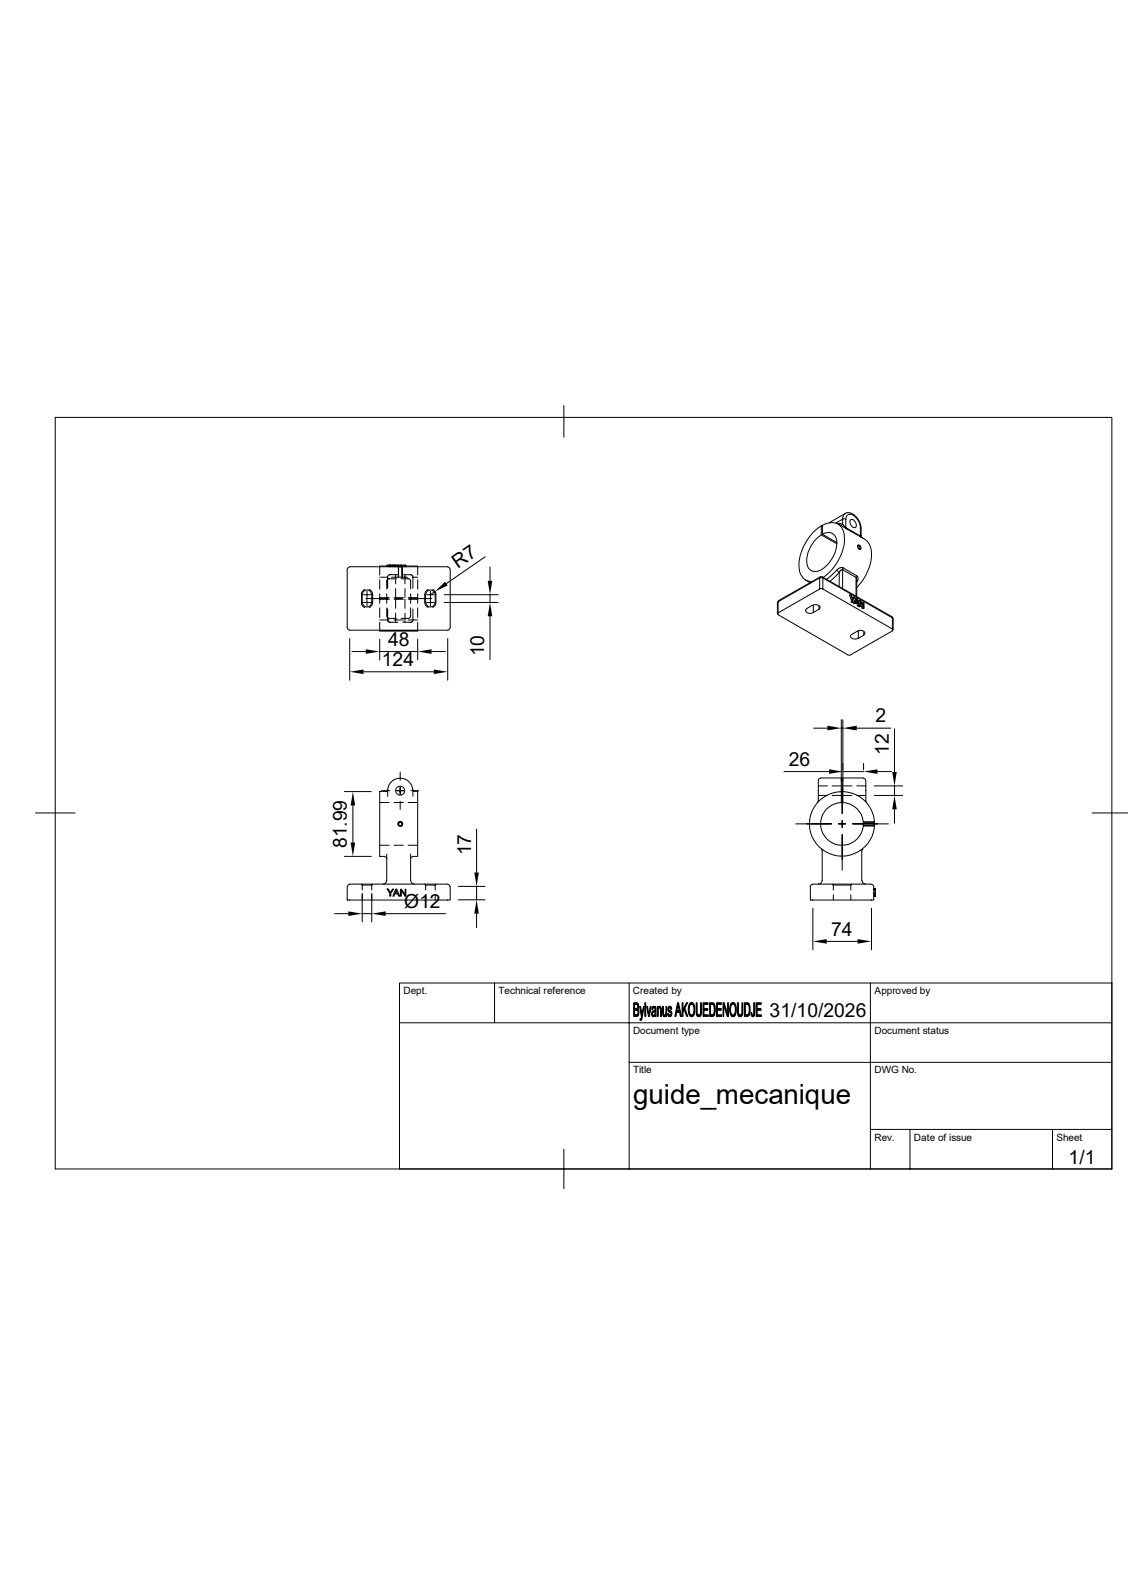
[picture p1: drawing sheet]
<svg xmlns="http://www.w3.org/2000/svg" width="210mm" height="297mm" viewBox="0 0 210 297" stroke-linecap="round" stroke-linejoin="round" font-family="sans-serif">
<g fill="none" stroke="#000" stroke-width=".19">
<path d="M10.3 77.7h196.7v140h-196.7zM105 75.5v5.9M152.9 97.9v1.7l2.9 1.7M152.9 97.9l.2 .1M152.9 97.9a9.1 9.1 0 0 0-4.1 8.1 2.38 2.38 0 0 0 2.3 2.3M153.1 97.8v1.7l2.7 1.5M153.1 97.8a2.5 2.5 0 0 1 3.8 .8 7.1 7.1 0 0 1-1.2 6.3l-.8 1.2-1.6 1.4M153.1 99.5a1.68 1.68 0 0 1 2-.1 1.68 1.68 0 0 1 .7 1.8 5.9 5.9 0 0 1-3.7 5.2 1.62 1.62 0 0 1-1.9-1.9 6.1 6.1 0 0 1 2.7-4.9M154.4 97.3h.1M154.6 97.3l-.2 .1M154.7 97.2l-.2 .1M155.7 97.4l1.2-.7v.9l.6 .7"/>
<path d="M155.9 97.5l.9 .1-.3 .2M156 97.5l4.6 2.7M156.9 96.7h.6v1.6M157.4 95.6l.3-.1h.6l.6 .3 .7 .6 .4 .7 .3 .9v1.8M157.4 95.6l-2.8 1.6M157.4 95.6l-.4 .5-.1 .6M157.5 96.7a.9 .9 0 0 1 .6-.9 .9 .9 0 0 1 1 .3l.8 1 .3 1.2M157.5 98.3l2.7 1.5M157.5 98.3l.1 .1M158.3 96.9a.81 .81 0 0 1 1.1 .8v.4a.81 .81 0 0 1-1.2-.8zM160.2 98.3l.1 .1M160.2 98.3v1.5"/>
<path d="M160.2 99.8l.1 .2M160.3 99.8h-.1M160.3 99.8l.3 .4M64.6 106v10.9M64.7 116.9l.1 .3 .3 .1h18.3l.3-.1 .1-.3M65.1 105.6l-.3 .1-.1 .3M65.1 105.5h18.3M65.1 118.9v7.8M67.4 110.7v1.5M67.5 112.2a.85 .85 0 0 0 .8 .8 .85 .85 0 0 0 .9-.8M67.5 110.7a.85 .85 0 0 1 .8-.8 .85 .85 0 0 1 .9 .8M67.7 112.2h1.3"/>
<path d="M67.7 110.7h1.3M67.9 109.8l-.5 .4-.1 .3v1.9l.3 .5 .3 .2M68.1 111.5h4.2M68.3 110.1v1.3M68.3 111.5v1.4M68.7 109.8l.5 .4 .2 .5-.1 1.9-.6 .5M69.2 110.7v1.5M70.7 107.5h1.3M70.7 115.4h1.8M70.7 115.9v1.6h7.1v-1.6M70.7 113.2v1.8M70.7 110.6v1.8"/>
<path d="M70.7 107.9v1.8M70.7 111.3h1.8M70.7 111.6h1.8M70.7 119v3.9M72 113.2v1.6l.2 .3h1.6M72 110.6v1.8M72.2 113.4v2.3l.2 .2h1.7M72.3 105.2v.3M72.6 105.2h.6M72.6 105.2h-.5v.3M72.6 105.2v.3M72.7 105.2v.3"/>
<path d="M72.8 105.2v.3M72.9 107.5h1.3M73.1 105.2v.3M73.2 105.2h1.2v.3M73.2 105.2v.3M73.3 105.2v.3M73.4 115.4h1.7M73.4 105.2v.3M73.4 111.3h1.7M73.4 111.6h1.7M73.5 105.2v.3M73.6 111.5h1.3"/>
<path d="M73.7 105.2v.3M73.7 107v1.7M73.7 109.6v1.7M73.7 111.6v1.7M73.7 114.2v1.7M73.8 107.8h-1.5l-.2 .1-.1 .2v1.6M73.9 105.2v.3M74 105.2v.3M74.1 105.4l.1 .1h.6M74.1 105.4h-3.4v1.7M74.1 105.4h.9M74.1 107h-1.6l-.3 .2v2.3"/>
<path d="M74.2 105.5v2M74.2 107.5h.6M74.2 105.2v2.3M74.7 107.8h1.5l.1 .1 .2 .2v1.6M74.7 105.2v.3M74.8 107.5h1.1M74.9 105.5v2M75 107h1.6l.2 .2 .1 2.3M75 105.4h2.8v1.7M75 105.4l-.2 .1v2M75.4 107v1.7M75.4 109.6v1.7"/>
<path d="M75.4 111.6v1.7M75.4 114.2v1.7M75.4 105.2v.3M75.4 105.2v.3zM75.6 105.2v.3zM75.6 105.2h-1.1v.3M76 115.4h1.8M76 111.3h1.8M76 111.6h1.8M76.2 111.5h4.1M76.5 113.2v1.6l-.2 .3h-1.6M76.5 110.6v1.8"/>
<path d="M76.8 107.5h1M76.9 113.4l-.1 2.3-.2 .2h-1.6M77.8 119v3.9M77.8 107.9v1.8M77.8 110.6v1.8M77.8 113.2v1.8M79.5 112.2h1.3M79.5 110.7h1.3M79.7 109.8l-.5 .4-.1 .5 .1 1.9 .5 .5M80.1 110.1v1.3M80.1 111.5v1.4M80.6 109.8l.4 .4 .2 .3v1.9l-.2 .4-.4 .3"/>
<path d="M81 110.2l-.9 .5M81 110.7a.87 .87 0 0 0-.9-.8 .87 .87 0 0 0-.9 .8l.1 1.5a.85 .85 0 0 0 .8 .8 .85 .85 0 0 0 .9-.8M81 110.7v1.5M82.7 112.2h10.1M82.7 110.7h10.1M83.4 105.6l.3 .1 .1 .3M83.4 118.9v7.8M83.8 106v10.9M90.3 103.7l-7.2 5M91.2 105.6v2.6M91.2 110.7v1.5M91.2 114.8v8.1"/>
<path d="M144.7 112.3v2M144.8 112.1l.2-.2-.2 .4zM144.9 114.5l13 7.5h.4l7.9-4.5M144.9 112.1l7.7-4.5v2.1l-7.7 4.4zM144.9 114.1l-.1 .2 .1 .2M150 108l.8 .5M150.2 113.4l-.2 .2a.89 .89 0 0 0 1.4 .4M151.2 112.7l-1 .6M151.3 112.8a.89 .89 0 0 1 1.4 .4l-.3 .3M151.4 112.6v1.4M152.5 112.7v.8l-1.1 .5M152.6 109.7h.6"/>
<path d="M152.7 107.4l-.1 .3h.6l-.1-.3M152.7 107.4h.4M152.7 107.4l-7.8 4.4M153.1 107.4l13 7.5M153.2 107.6l13 7.5v2l-13-7.4zM155.7 106.2l-1.8 1.7M155.7 106.2l.5 .4M156.3 106.6l-1.7 1.6M156.3 106.6v2.6M156.9 106.1h-.3l-.3 .5M156.9 106.1l2.5 1.4M156.9 106.1v3.5"/>
<path d="M157 105.7h-.7l-.5 .5M157 105.7l-.1 .4M157 105.7l2.5 1.5M158.4 110.7l-.2 .1 .3 .9 .2-.2M158.4 110.7l.4 .8 .3-.4 .1 .1-.4 .4v.5l-.1-.1v-.5zM158.5 111.7v.4M158.5 118.2a2.31 2.31 0 0 1 1.8-.8l.7 .4-.2 .4M158.6 118.2l-.3 .2a.89 .89 0 0 0 1.5 .4M158.7 112l-.2 .1M158.8 112.1l-.2 .1-.1-.1M159.1 111.1l-.4 .3M159.1 112.3l-.2 .1"/>
<path d="M159.3 112.3l-.4 .1M159.3 112.3l.3 .1 .2-.1M159.4 107.5v3.5M159.4 107.5l.1 .3v3.3M159.4 111.9v.1M159.5 107.2l-.1 .3M159.5 107.2l.2 .2 .1 .5-.3 .5M159.5 108.4h.1M159.5 111.4l-.2 .1-.4 .9M159.5 111.4l.5 1.4-.1-.1-.1-.4-.4-.2-.1 .2h-.2zM159.6 111.5l.1 .6-.3-.1zM159.6 112.4l.1 .4 .2-.1"/>
<path d="M159.7 101.8a.29 .29 0 0 1 .3 0 .29 .29 0 0 1 .1 .3l-.2 .1M159.8 101.5h.2l.3 .3a.31 .31 0 0 1-.1 .5 .31 .31 0 0 1-.4-.3zM159.8 117.4v1.5l1-.6v-.7M159.9 112.8v.1M160 112.8l-.2 .1-.1-.1M160.1 112.8l-.2 .1M160.1 111.7l-.2 .1v.6M160.1 111.7l.6 1.2v-.8l.2 .1v1l-.7-1.1v.8l-.1-.1zM160.2 112.9l-.2 .1-.1-.1M160.2 112.6l.3 .7 .2-.1M160.6 100.2l.4 .2M160.7 112.1l-.2 .1v.3"/>
<path d="M160.9 113.2l-.2 .2-.2-.1M161 100.5a3.6 3.6 0 0 1 1.2 3.8 10 10 0 0 1-2.7 5.1M166 114.9l.2 .3zM166.1 117.1l.1 .2-.1 .2M166.3 115.2v2.1M65.5 121.3h2.6M67.7 125.1h13.1M70.7 121.3h7.1M80.3 121.3h2.6M151.5 135.6h2.6M156.6 134v11.5M156.6 135.6h.3"/>
<path d="M156.9 134v11.5M159.5 135.6h6.4M166.5 135.7v8.1M6.6 151.4h7.4M64.1 159.5h5M64.1 147.4h5M65.7 150v6.9M70.7 149.4h1.8M70.7 157.4h1.8M71.1 147.2h1.5M71.6 159.5l.3 .1 .1 .3M72 159v4.9l-.3 .6-.4 .1"/>
<path d="M72.2 147l-.3 .4h-1.2v12.1h.9M73.4 149.4h1.7M73.4 157.4h1.7M73.9 147.2h1.3M74.2 153.5v-.2a.38 .38 0 0 1 .6-.1 .38 .38 0 0 1-.2 .6M74.5 143.8v1.5M74.5 146.6v1.3M74.5 149.2v1.5M76 149.4h1.8M76 157.4h1.8M76.5 159v4.9l.2 .5 .5 .2M76.5 147.2h1.5"/>
<path d="M76.8 147.2a2.33 2.33 0 0 0-2.3-2.3 2.33 2.33 0 0 0-2.3 2.3v1.1M76.9 159.5l-.3 .1-.1 .3M76.9 147l.2 .4h.7v12.1h-.9M76.9 147.2v1.1M88.7 154.4v8.1M146 143.7h8.3M148.2 153.4h6.6M152.3 149.1l-.1 .3M152.4 148.1h1.7M152.4 146.3h1.7M152.8 144.9l-.3 .1-.1 .3v3.8M152.9 158.1l.2 .3v5.5l-.2 .5-.5 .2"/>
<path d="M154.9 148.1h1.7M154.9 146.3h1.7M156.1 153.4h1.3M156.6 147.4a6 6 0 0 0-5.7 7.4 6 6 0 0 0 8.5 4.1 6 6 0 0 0 2.2-9.1 6 6 0 0 0-4.7-2.4M156.8 144.8v6.7M156.8 152.8v1.3M156.8 155.4v6.7M156.9 143.7h3.9M156.9 148.1h1.7M156.9 146.3h1.7M158.7 153.4h6.7M159.5 148.1h1.7"/>
<path d="M159.5 146.3h1.7M160.4 158.5v5.4M160.7 158.1l-.2 .4M160.7 153.8h2l.1 .1M160.7 153.1h2M160.7 144.9h-3.8v4.5a4 4 0 0 1 3.3 6 4 4 0 0 1-6.8 0 4 4 0 0 1 3.2-6v-4.5h-3.8M160.7 144.9l.3 .1 .2 .3M160.7 153.8h2M160.7 153h2M160.8 142.2v1.1M161.2 145.3v3.8l.1 .3M162.7 153.1v.7"/>
<path d="M162.8 148.1h5.3M162.8 146.3h5.3M162.8 153l-.1 .1M163.4 143.7h2.5M166.5 146.3v1.8M166.5 150.7v2.6M203.3 151.4h6.6M62.3 170.1h2.6M64.6 165.1v2.5h19.2v-2.5M65.1 164.7l-.3 .1-.1 .3M65.1 164.6h18.3M67.3 164.6l.1 .2"/>
<path d="M67.4 166.3v5.4M67.4 170.1h1.8M67.4 164.8h1.8M67.4 164.8v.9M69.2 166.3v5.4M69.2 164.8v.9M69.4 164.6l-.2 .2M71.8 170.1h11.1M72.1 165.5h.2l.4 .7 .4-.6h.2l-.5 .7v.6h-.2v-.6zM73.7 165.6h.2l.5 1.3h-.2l-.2-.4h-.5l-.1 .4h-.2zM73.7 165.7l.3 .6h-.5zM74.5 165.6h.2l.7 1v-1h.2v1.3h-.2l-.7-1.1v1.1h-.2z"/>
<path d="M79.1 164.6l.1 .2M79.2 166.6v1M81 164.8v.9M81 166.6v1M81.2 164.6l-.2 .2h-1.8v.9M83.4 164.7l.3 .1 .1 .3M85.3 167.6h5M85.3 165.1h5M88.7 165.1v2.5M88.7 170.1v2.6M151.3 164.7l-.3 .1-.1 .3v2.5h11.8v-2.5M151.3 164.6h10.9"/>
<path d="M151.3 169.1v7.8M153.9 175.3h5.8M155 164.6l.2 .2M155.2 164.8h3.2M155.2 164.8v.9M155.2 166.6v1M158.4 164.8v.9M158.4 166.6v1M158.5 164.6l-.1 .2M160.5 163.9l.2 .5 .5 .2M162.2 164.7l.3 .1 .1 .3M162.3 169.1v7.8"/>
<path d="M162.7 166.3h.3M162.7 166.9h.3zM162.7 165.6h.3zM162.7 166.5h.3zM162.7 166.3h.3zM162.7 165.8h.3M162.7 166.6h.3M162.7 165.7h.3M162.7 165.5h.3v1.4h-.3h.3M162.7 166.2h.3M163 166.9h.1M74.4 190.5h132.6"/>
<path d="M92.1 183v7.5M117.1 197.8h89.9M117.1 183v34.7M162.1 183v34.7M74.4 217.7v-34.7h132.6v34.7M105 214v7.4M162.1 210.3h44.9M169.4 210.3v7.4M196 210.3v7.4"/>
<circle cx="74.5" cy="147.2" r=".85"/>
<circle cx="74.5" cy="153.4" r=".32"/>
<circle cx="74.5" cy="153.4" r=".45"/>
</g>
<g fill="#000" stroke="#000" stroke-width=".19">
<path d="M118 186.7h.6l.2 .2-.6 .1v.8h.6l-.1 .1 .2 .2h-.7v.9h.7l-.2 .3h-.7z" fill-rule="evenodd"/>
<path d="M118.4 187h.5v.3l-.1 .5h-.6h.2a.39 .39 0 0 0 .3-.4 .39 .39 0 0 0-.3-.4z" fill-rule="evenodd"/>
<path d="M118.4 188.1h.5l.1 .2-.1 .7h-.7h.3a.47 .47 0 0 0 .3-.5 .47 .47 0 0 0-.4-.4z" fill-rule="evenodd"/>
<path d="M119.2 189.7h.3l-.1 .3h-.2z" fill-rule="evenodd"/>
<path d="M119.1 187.4h.2l.2 1.3-.1 .6z" fill-rule="evenodd"/>
<path d="M119.8 187.4h.1l-.3 2-.1 .3h-.2l.1-.2z" fill-rule="evenodd"/>
<path d="M120.1 186.7h.1v2.6h-.1z" fill-rule="evenodd"/>
<path d="M120.4 187.4h.2l.2 1.5-.1 .4z" fill-rule="evenodd"/>
<path d="M121.1 187.4h.1l-.3 1.9h-.2z" fill-rule="evenodd"/>
<path d="M121.4 187.6h.4l-.2 .1-.1 .3h-.1z" fill-rule="evenodd"/>
<path d="M121.4 188.4h.5a.4 .4 0 0 0-.4 .3 .4 .4 0 0 0 .2 .4h.3a.35 .35 0 0 1-.5 .2 .35 .35 0 0 1-.2-.5z" fill-rule="evenodd"/>
<path d="M121.5 187.5a.41 .41 0 0 1 .5 0 .41 .41 0 0 1 .1 .5l.1 1.3h-.2v-.2h-.2l.2-.3v-.5h-.5a.34 .34 0 0 0 .5-.3 .34 .34 0 0 0-.2-.4h-.4z" fill-rule="evenodd"/>
<path d="M121.7 189.1h.3z" fill-rule="evenodd"/>
<path d="M122.4 187.4h.1v.3h.2l-.1 .2v1.4h-.2z" fill-rule="evenodd"/>
<path d="M122.6 187.6l.2 .1h-.3z" fill-rule="evenodd"/>
<path d="M122.6 187.5a.34 .34 0 0 1 .4-.1 .34 .34 0 0 1 .1 .5v1.4h-.1v-1.4l-.1-.2-.3-.1z" fill-rule="evenodd"/>
<path d="M123.4 187.4h.1l.1 1.5 .1 .2h.3a.31 .31 0 0 1-.5 .2 .31 .31 0 0 1-.1-.5z" fill-rule="evenodd"/>
<path d="M123.7 189.1l.3-.1z" fill-rule="evenodd"/>
<path d="M124 187.4h.1v1.9h-.1v-.3h-.1z" fill-rule="evenodd"/>
<path d="M124.4 187.6h.3a.33 .33 0 0 0-.2 .4 .33 .33 0 0 0 .4 .3 .54 .54 0 0 1 .2 .6 .54 .54 0 0 1-.6 .3l-.1-.1h.3a.33 .33 0 0 0 .2-.4 .33 .33 0 0 0-.4-.3l-.2-.4z" fill-rule="evenodd"/>
<path d="M124.3 188.7h.2v.3l.2 .1h-.3z" fill-rule="evenodd"/>
<path d="M124.5 187.5a.37 .37 0 0 1 .4 0 .37 .37 0 0 1 .2 .4l-.2 .1-.2-.4h-.3z" fill-rule="evenodd"/>
<path d="M126.2 186.7h.1l-.3 1.5 .5 .3h-.5l-.1 .8h-.3z" fill-rule="evenodd"/>
<path d="M126.3 186.7l.6 2.6h-.2l-.2-.8-.5-.3h.4l-.2-1.1z" fill-rule="evenodd"/>
<path d="M127 186.7h.2v2.6h-.2z" fill-rule="evenodd"/>
<path d="M127.5 187.7l.6 1.6h-.3l-.4-1.3z" fill-rule="evenodd"/>
<path d="M127.8 186.7h.2l-.8 1.7v-.4z" fill-rule="evenodd"/>
<path d="M128.4 186.9h.4l-.4 .3-.1 1 .3 .8 .6 .1-.3 .2a.71 .71 0 0 1-.7-1l-.1-.6z" fill-rule="evenodd"/>
<path d="M128.5 186.8a.6 .6 0 0 1 .6 .1 .6 .6 0 0 1 .2 .6v1.3l-.1 .3h-.4a1.53 1.53 0 0 0 .3-1.9l-.3-.3h-.4z" fill-rule="evenodd"/>
<path d="M129.6 186.7h.2v1.5a.66 .66 0 0 0 .3 .8h-.4l-.1-.2z" fill-rule="evenodd"/>
<path d="M130.4 186.7h.2v2.1a.46 .46 0 0 1-.3 .5 .46 .46 0 0 1-.6-.3h.4a.59 .59 0 0 0 .3-.8z" fill-rule="evenodd"/>
<path d="M130.9 186.7h.9v.3h-.7v.8h.7v.3h-.7v.9h.8v.3h-1z" fill-rule="evenodd"/>
<path d="M132.1 186.7h.7l.2 .3h-.7v2h.7l-.2 .3h-.7z" fill-rule="evenodd"/>
<path d="M132.5 187h.5l.2 .7-.2 1.3h-.7h.2a.88 .88 0 0 0 .5-1.2v-.1a.56 .56 0 0 0-.5-.7z" fill-rule="evenodd"/>
<path d="M133.4 186.7h.9v.3h-.7v.8h.7v.3h-.7v.9h.8v.3h-1z" fill-rule="evenodd"/>
<path d="M134.6 186.7h.2l-.1 2.6h-.1z" fill-rule="evenodd"/>
<path d="M134.8 186.7l.7 2-.1 .6-.7-2z" fill-rule="evenodd"/>
<path d="M135.5 186.7h.1v2.6h-.2z" fill-rule="evenodd"/>
<path d="M136.1 186.9h.4l-.4 .4v1.3l.2 .4 .6 .1-.2 .1a.57 .57 0 0 1-.6 0 .57 .57 0 0 1-.2-.6l-.1-.9z" fill-rule="evenodd"/>
<path d="M136.2 186.8a.61 .61 0 0 1 .6 .1 .61 .61 0 0 1 .2 .6l.1 .9-.2 .5v.2h-.4l.3-.4 .1-1.1-.3-.6-.5-.1z" fill-rule="evenodd"/>
<path d="M137.3 186.7h.2v1.6a.55 .55 0 0 0 .3 .7h-.4l-.1-.2z" fill-rule="evenodd"/>
<path d="M138.1 186.7h.2v2.1a.46 .46 0 0 1-.3 .5 .46 .46 0 0 1-.6-.3h.4a.57 .57 0 0 0 .3-.8z" fill-rule="evenodd"/>
<path d="M138.6 186.7h.7l.2 .3h-.7v2h.7l-.3 .3h-.6z" fill-rule="evenodd"/>
<path d="M139.1 187h.4l.2 .5-.1 1.3-.1 .2h-.7h.3a1.02 1.02 0 0 0 .4-1.3l-.2-.6z" fill-rule="evenodd"/>
<path d="M139.8 188.6l.2-.1 .1 .5h.4a.34 .34 0 0 1-.5 .3 .34 .34 0 0 1-.2-.5z" fill-rule="evenodd"/>
<path d="M140.3 186.7h.2v1.8v.5h-.3l.1-.1z" fill-rule="evenodd"/>
<path d="M140.8 186.7h.9v.3h-.7v.8h.7v.3h-.7v.9h.8v.3h-1z" fill-rule="evenodd"/>
</g>
<g fill="#000">
<path d="M81 110.2l1.8-1.9 .6 .7zM90.8 108.2h.9l-.5 2.5zM91.2 112.2l.5 2.6h-.9zM65.1 125.1l2.6-.4v.8zM68.1 120.9l2.6 .4-2.6 .5zM77.8 121.3l2.5-.4v.9zM80.8 124.7l2.6 .4-2.6 .4zM154.1 135.1l2.5 .5-2.5 .4zM156.9 135.6l2.6-.5v.9zM65.7 147.4l.4 2.6h-.8zM65.3 156.9h.8l-.4 2.6zM154.3 143.3l2.6 .4-2.6 .4z"/>
<path d="M160.8 143.7l2.6-.4v.8zM166.5 148.1l.5 2.6h-.9zM166.1 143.8h.9l-.5 2.5zM64.9 169.7l2.5 .4-2.5 .5zM69.2 170.1l2.6-.4v.9zM88.7 167.6l.5 2.5h-.9zM88.3 162.5h.9l-.5 2.6zM151.3 175.3l2.6-.4v.8zM159.7 174.9l2.6 .4-2.6 .4z"/>
</g>
<text font-size="5.2" x="117.9" y="205.5">guide_mecanique</text>
<g font-size="3.6">
<text x="85.3" y="105.9" transform="rotate(-35 85.3 105.9)">R7</text>
<text x="71.1" y="124.1">124</text>
<text x="72.3" y="120.3">48</text>
<text x="90.1" y="122.2" transform="rotate(-90 90.1 122.2)">10</text>
<text x="163" y="134.5">2</text>
<text x="146.9" y="142.6">26</text>
<text x="165.5" y="140.5" transform="rotate(-90 165.5 140.5)">12</text>
<text x="64.6" y="157.9" transform="rotate(-90 64.6 157.9)">81.99</text>
<text x="87.7" y="159.3" transform="rotate(-90 87.7 159.3)">17</text>
<text x="75.3" y="169">Ø12</text>
<text x="154.8" y="174.3">74</text>
<text x="143.3" y="189.3">31/10/2026</text>
<text x="199" y="216.7">1/1</text>
</g>
<g font-size="1.9">
<text x="75.1" y="185.1">Dept.</text>
<text x="92.8" y="185.1">Technical reference</text>
<text x="117.9" y="185.1">Created by</text>
<text x="162.8" y="185.1">Approved by</text>
<text x="117.9" y="192.5">Document type</text>
<text x="162.8" y="192.5">Document status</text>
<text x="117.9" y="199.9">Title</text>
<text x="162.8" y="199.9">DWG No.</text>
<text x="162.8" y="212.4">Rev.</text>
<text x="170.2" y="212.4">Date of issue</text>
<text x="196.7" y="212.4">Sheet</text>
</g>
</svg>
